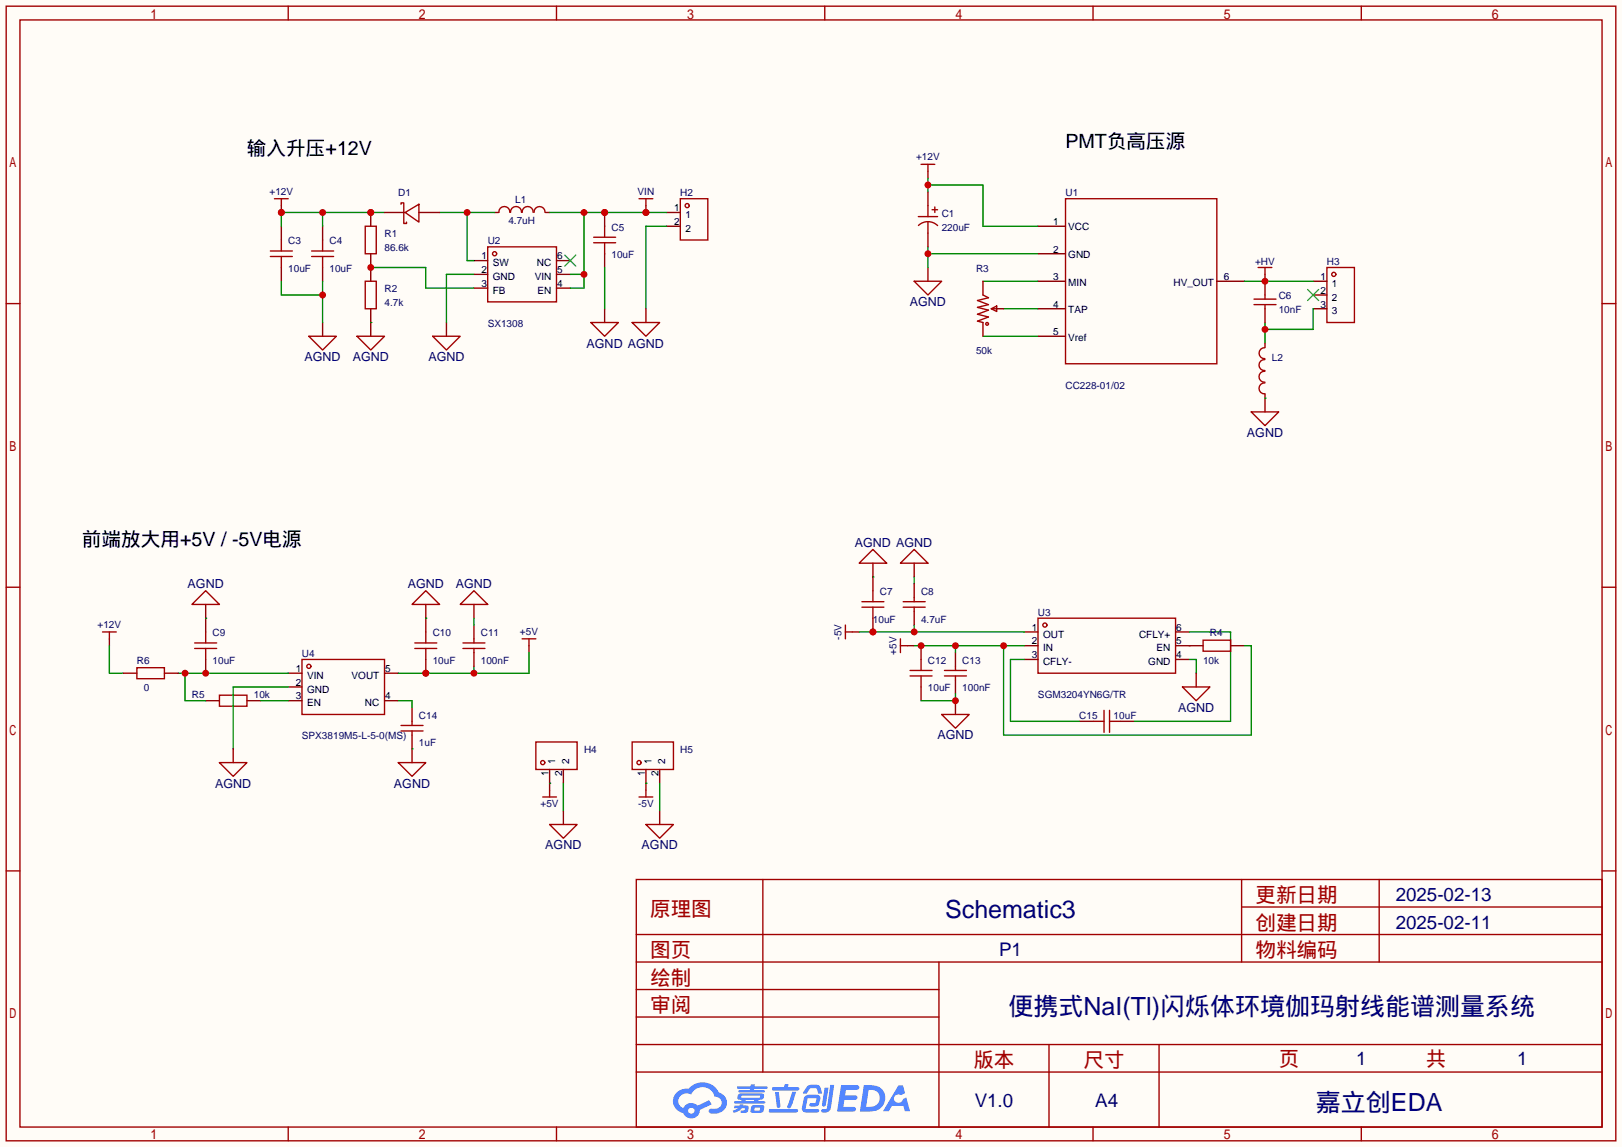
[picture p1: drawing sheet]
<svg xmlns="http://www.w3.org/2000/svg" width="299mm" height="212mm" viewBox="0 0 299 212" stroke-linecap="round" stroke-linejoin="round" font-family="sans-serif">
<path d="M0 0h299.5v211.8h-299.5z" fill="#fffcf7"/>
<g fill="none" stroke="#a10000" stroke-width=".25">
<path d="M1.1 1.1h297.2v209.6h-297.2zM3.7 3.7h292.1v204.5h-292.1zM53.2 1.1v2.6M102.7 1.1v2.6M152.3 1.1v2.6M201.8 1.1v2.6M251.3 1.1v2.6M1.1 56.1h2.6M295.8 56.1h2.5M1.1 108.5h2.6M295.8 108.5h2.5M1.1 160.8h2.6"/>
<path d="M117.5 162.4h178.3v45.8h-178.3zM117.5 177.7h178.3M117.5 172.6h178.3M140.8 162.4v35.6M173.4 177.7v30.5M229.2 162.4v15.3M229.2 167.5h66.6M254.6 162.4v15.3M295.8 160.8h2.5M117.5 182.8h55.9M117.5 198h178.3M117.5 192.9h178.3"/>
<path d="M117.5 187.8h55.9M193.7 192.9v15.3M214 192.9v15.3M53.2 208.2v2.5M102.7 208.2v2.5M152.3 208.2v2.5M201.8 208.2v2.5M251.3 208.2v2.5"/>
</g>
<g fill="#5487ff">
<path d="M155.3 200.4h2.1a.97 .97 0 0 1 1.3 .4 .53 .53 0 0 1-.7 .5h-1.8l-.2 1h1.9a.43 .43 0 0 1 .4 .5 .43 .43 0 0 1-.5 .3h-1.9l-.2 1.3h1.7a.45 .45 0 0 1 .6 .2 .45 .45 0 0 1-.2 .6l-3.2 .1z"/>
<path d="M165.9 200.5h.8l.4 1.4-.7 .4a.82 .82 0 0 0-1.2 .1 .82 .82 0 0 0 .1 1.1 .82 .82 0 0 0 1.2 0l.2-.5 .6-.3 .7 2.5h-.9l-.3-1h-2.1l-.6 1h-1.1z"/>
<path d="M152.2 200.9h.8l-.5 3.2a.36 .36 0 0 1-.4 .3 .36 .36 0 0 1-.3-.4z"/>
<path d="M153.3 200.4h.7l-.6 4.3a1.13 1.13 0 0 1-1.8 .6l.2-.4 .7-.1 .2-.2z"/>
<path d="M149 200.7l.6-.4h1a.77 .77 0 0 1 .9 .6l.3 .9-.2 .2h-.5l-.4-1h-.9a1.3 1.3 0 0 0-.8 .9l-.6 .1-.2-.2z"/>
<path d="M148.6 202.5l.5-.3h1.7a.66 .66 0 0 1 .6 .9l-.1 .4a.81 .81 0 0 1-.9 .9h-.7a.32 .32 0 0 1-.3-.4 .32 .32 0 0 1 .4-.3h.7l.3-.9-1.7 .1-.3 1.9h2.1a.32 .32 0 0 1 .4 .4 .32 .32 0 0 1-.4 .3l-2.3-.1-.5-.3v-.5z"/>
<path d="M142 204.8h5a.33 .33 0 0 1 .3 .4 .33 .33 0 0 1-.3 .3h-4.9l-.2-.2z"/>
<path d="M146.3 201.6h.7l-1 2.9a.36 .36 0 0 1-.4 .2 .36 .36 0 0 1-.3-.3z"/>
<path d="M143.1 201.7h.7l.3 2.6a.34 .34 0 0 1-.3 .3 .34 .34 0 0 1-.4-.2z"/>
<path d="M142.6 200.8h2.2l.1-.4 .1-.2h.6l-.1 .6h1.8a.32 .32 0 0 1 .3 .3 .32 .32 0 0 1-.4 .3h-4.5l-.1-.1z"/>
<path d="M135.6 204.2h.9l.1-.2 .7-.1-.1 .3h.9a.82 .82 0 0 1-.6 1.3h-.7v-.4l.7-.1v-.3h-.5l-.5 .4-1 .4-.2-.4 1-.4h-.8z"/>
<path d="M136.1 200.6h2.5v-.3h.8l-.1 .3h2.2l.2 .3-.2 .2h-2.3v.3h1.8l.2 .2-.2 .2h-4.5l-.2-.2 .1-.2h2l.1-.3h-2.3l-.1-.2z"/>
<path d="M159.5 200.4l-.7 4.9h1.6a2.47 2.47 0 0 0 2.9-1.7 2.47 2.47 0 0 0-1.4-3zM160.4 201.3a1.61 1.61 0 0 1 2 1.4 1.61 1.61 0 0 1-1.8 1.7h-.7z"/>
<path d="M136.3 202.2a.55 .55 0 0 0-.2 .7 .55 .55 0 0 0 .7 .2l.1 .3h-1.3v.4h5.5l.2-.2-.2-.2h-1.2l.2-.3a.7 .7 0 0 0 .8-.2 .7 .7 0 0 0 0-.9h-4.1zM136.9 202.4h3.3l.2 .1-.2 .2h-3.2l-.2-.1zM137.6 203.1h1.7l-.2 .3h-1.4z"/>
<path d="M138.8 204.3a1.05 1.05 0 0 0-.1 1.2 2.91 2.91 0 0 0 2.2-.2 .98 .98 0 0 0 0-1.2h-1.6zM139.4 204.6l.8-.1 .1 .1v.3l-.2 .2h-.8z"/>
<path d="M125 201.7a2.23 2.23 0 0 0-.7 2.3 2.23 2.23 0 0 0 1.8 1.6 1.58 1.58 0 0 0 1.8 .9 1.58 1.58 0 0 0 1.3-1.5l2.2-1-.5-.8-2.1 1a1.65 1.65 0 0 0-2.6 .5 1.45 1.45 0 0 1-.8-2 1.45 1.45 0 0 1 2-.7l.2 .1a2.3 2.3 0 0 1 2.3-1.3 2.3 2.3 0 0 1 2.1 1.7 1.12 1.12 0 0 1 1.2 1.1 1.12 1.12 0 0 1-1.1 1.2h-.7a.45 .45 0 0 0-.6 .3 .45 .45 0 0 0 .5 .6 2.26 2.26 0 0 0 2.9-2.5 2.04 2.04 0 0 0-1.5-1.4 3.3 3.3 0 0 0-5.5-.7l-1.2 .1zM127.1 205.2a.57 .57 0 0 1 1.1 0 .57 .57 0 0 1-1.1 0z"/>
</g>
<path d="M170.1 30.4h2.5M171.3 30.4v1.2M196.7 36.7h28v30.5h-28z" fill="none" stroke="#a10000" stroke-width=".25"/>
<path d="M171.3 31.6v1.3M191.6 41.8h5.1M191.6 46.9h5.1M191.6 51.9h5.1M191.6 57h5.1M224.7 51.9h5M191.6 62.1h5.1" fill="none" stroke="#870000" stroke-width=".25"/>
<path d="M171.3 34.2h10.2v7.6h10.1M171.3 32.9v2.5" fill="none" stroke="#008700" stroke-width=".25"/>
<circle cx="171.3" cy="34.2" r=".63" fill="#c00"/>
<path d="M171.3 49.4v2.5" fill="none" stroke="#870000" stroke-width=".25"/>
<path d="M168.8 51.9h5.1l-2.6 2.6z" fill="none" stroke="#a10000" stroke-width=".25"/>
<path d="M171.3 46.9h20.3M171.3 45.6v3.8" fill="none" stroke="#008700" stroke-width=".25"/>
<circle cx="171.3" cy="46.9" r=".63" fill="#c00"/>
<g fill="none" stroke="#a10000" stroke-width=".25">
<path d="M171.3 38v2M172.1 38.7h1M172.6 38.2v1M169.5 40h3.6M169.6 41.6a2.54 2.54 0 0 1 3.5 .1M171.3 41v2.1M245 49.4h5.1v10.2h-5.1z"/>
<circle cx="246.3" cy="50.7" r=".38"/>
</g>
<path d="M171.3 35.4v2.6M171.3 43.1v2.5M242.4 51.9h2.6M242.4 54.5h2.6M242.4 57h2.6" fill="none" stroke="#870000" stroke-width=".25"/>
<path d="M181.5 51.9h10.1M185.3 57h6.3M233.6 59.6v3.8M242.4 57v3.8h-8.8M181.5 62.1h10.1" fill="none" stroke="#008700" stroke-width=".25"/>
<path d="M241.4 53.5l2.1 2M243.5 53.5l-2.1 2" fill="none" stroke="#3c3" stroke-width=".25"/>
<circle cx="233.6" cy="60.8" r=".63" fill="#c00"/>
<g fill="none" stroke="#a10000" stroke-width=".25">
<path d="M92.1 39.2a1.01 1.01 0 0 1 1-1.1 1.01 1.01 0 0 1 1 1.1M94.3 39.2a1.01 1.01 0 0 1 1-1.1 1.01 1.01 0 0 1 1 1.1M96.4 39.2a1.01 1.01 0 0 1 1-1.1 1.01 1.01 0 0 1 1 1.1M98.6 39.2a1.01 1.01 0 0 1 1-1 1.01 1.01 0 0 1 1 1M90 45.6h12.7v10.2h-12.7z"/>
<circle cx="91.3" cy="46.9" r=".38"/>
</g>
<path d="M91.3 39.2h.8M100.7 39.2h.8M87.5 48.1h2.5M87.5 50.7h2.5M87.5 53.2h2.5M102.7 48.1h2.6M102.7 50.7h2.6M102.7 53.2h2.6" fill="none" stroke="#870000" stroke-width=".25"/>
<path d="M104.3 47.1l2 2M106.3 47.1l-2 2" fill="none" stroke="#3c3" stroke-width=".25"/>
<path d="M81.2 39.2h10.1M86.2 39.2v8.9h1.3" fill="none" stroke="#008700" stroke-width=".25"/>
<circle cx="86.2" cy="39.2" r=".63" fill="#c00"/>
<g fill="none" stroke="#a10000" stroke-width=".25">
<path d="M125.6 36.7h5.1v7.6h-5.1z"/>
<circle cx="126.9" cy="38" r=".38"/>
</g>
<path d="M123.1 39.2h2.5M123.1 41.8h2.5" fill="none" stroke="#870000" stroke-width=".25"/>
<path d="M101.5 39.2h21.6M107.8 39.2v14h-2.5M105.3 50.7h2.5" fill="none" stroke="#008700" stroke-width=".25"/>
<g fill="#c00">
<circle cx="107.8" cy="39.2" r=".63"/>
<circle cx="107.8" cy="50.7" r=".63"/>
<circle cx="111.6" cy="39.2" r=".63"/>
<circle cx="119.3" cy="39.2" r=".63"/>
</g>
<path d="M123.1 41.8h-3.8v15.2" fill="none" stroke="#008700" stroke-width=".25"/>
<path d="M119.3 38v1.2M119.3 57v2.6" fill="none" stroke="#870000" stroke-width=".25"/>
<path d="M116.7 59.6h5.1l-2.5 2.5z" fill="none" stroke="#a10000" stroke-width=".25"/>
<circle cx="119.3" cy="39.2" r=".63" fill="#c00"/>
<path d="M118 36.7h2.5M119.3 36.7v1.3M109.6 44.8h4.1M109.6 43.8h4.1M111.6 41.8v2" fill="none" stroke="#a10000" stroke-width=".25"/>
<path d="M111.6 39.2v2.6M111.6 46.9v2.5" fill="none" stroke="#870000" stroke-width=".25"/>
<circle cx="111.6" cy="39.2" r=".63" fill="#c00"/>
<path d="M49.9 47.4h4.1M49.9 46.4h4.1M51.9 44.3v2.1M51.9 47.4v2M57.5 47.4h4.1M57.5 46.4h4.1M59.6 44.3v2.1M59.6 47.4v2M109.1 59.6h5.1l-2.6 2.5zM111.6 44.8v2.1M79.9 62.1h5.1l-2.6 2.5z" fill="none" stroke="#a10000" stroke-width=".25"/>
<path d="M51.9 41.8v2.5M51.9 49.4v2.5M59.6 41.8v2.5M59.6 49.4v2.5M82.4 59.6v2.5M111.6 57v2.6" fill="none" stroke="#870000" stroke-width=".25"/>
<path d="M59.6 39.2v2.6M71 39.2h-19.1v2.6M87.5 50.7h-5.1v8.9M111.6 49.4v7.6" fill="none" stroke="#008700" stroke-width=".25"/>
<g fill="#c00">
<circle cx="51.9" cy="39.2" r=".63"/>
<circle cx="59.6" cy="39.2" r=".63"/>
<circle cx="68.5" cy="39.2" r=".63"/>
</g>
<path d="M59.6 59.6v2.5" fill="none" stroke="#870000" stroke-width=".25"/>
<path d="M57 62.1h5.1l-2.5 2.5z" fill="none" stroke="#a10000" stroke-width=".25"/>
<path d="M51.9 51.9v2.6h7.7M59.6 51.9v7.7" fill="none" stroke="#008700" stroke-width=".25"/>
<circle cx="59.6" cy="54.5" r=".63" fill="#c00"/>
<path d="M68.5 39.2v2.6M68.5 49.4v2.5M68.5 57v2.6" fill="none" stroke="#870000" stroke-width=".25"/>
<path d="M67.4 51.9h2.1v5.1h-2.1z" fill="none" stroke="#a10000" stroke-width=".25"/>
<circle cx="68.5" cy="39.2" r=".63" fill="#c00"/>
<path d="M68.5 46.9v2.5" fill="none" stroke="#870000" stroke-width=".25"/>
<path d="M67.4 41.8h2.1v5.1h-2.1z" fill="none" stroke="#a10000" stroke-width=".25"/>
<path d="M68.5 49.4h10.1v3.8h8.9" fill="none" stroke="#008700" stroke-width=".25"/>
<circle cx="68.5" cy="49.4" r=".63" fill="#c00"/>
<path d="M51.9 38v1.2" fill="none" stroke="#870000" stroke-width=".25"/>
<circle cx="51.9" cy="39.2" r=".63" fill="#c00"/>
<path d="M50.7 36.7h2.5M51.9 36.7v1.3M231.5 56.3h4.1M231.5 55.2h4.1M233.6 54.5v.7M233.6 56.3v.7M65.9 62.1h5.1l-2.5 2.5z" fill="none" stroke="#a10000" stroke-width=".25"/>
<path d="M68.5 59.6v2.5M233.6 50.7v3.8M233.6 57v2.6" fill="none" stroke="#870000" stroke-width=".25"/>
<path d="M229.7 51.9h12.7" fill="none" stroke="#008700" stroke-width=".25"/>
<circle cx="233.6" cy="51.9" r=".63" fill="#c00"/>
<g fill="none" stroke="#a10000" stroke-width=".25">
<path d="M181.5 54.5l1 .5-2 .5 2 .8-2 .5 2 .5-2 .7 2 .5-2 .8 1 .3M183 57l1-.5v1zM183 57h1M232.3 49.4h2.5M233.6 49.4v1.3M231 76.1h5.1l-2.5 2.5zM233.5 68.6a1.01 1.01 0 0 0-1.1 1 1.01 1.01 0 0 0 1.1 1M233.5 66.4a1.01 1.01 0 0 0-1.1 1 1.01 1.01 0 0 0 1.1 1M233.5 64.2a1.01 1.01 0 0 0-1 1 1.01 1.01 0 0 0 1 1M233.5 70.7a1.01 1.01 0 0 0-1.1 1 1.01 1.01 0 0 0 1.1 1M156.1 115.4v2.6M156.1 116.7h1.3"/>
<path d="M166.2 118v2.5M166.2 119.3h1.3M191.6 114.2h25.4v10.1h-25.4zM168 124.8h4.1M168 123.8h4.1M170.1 121.8v2M170.1 124.8v2.1M174.4 124.8h4M174.4 123.8h4M176.4 123.1v.7M176.4 124.8v.8M201.8 133.2h2"/>
<path d="M203.8 131.2v4.1M204.9 133.2h2M204.9 131.2v4.1"/>
<circle cx="182.2" cy="59.8" r=".25"/>
<circle cx="192.9" cy="115.4" r=".38"/>
</g>
<g fill="none" stroke="#870000" stroke-width=".25">
<path d="M181.5 51.9v2.6M181.5 59.6v2.5M184 57h1.3M233.6 63.4v.7M233.6 72.8v3.3M157.4 116.7h1.2M167.5 119.3h1.3M170.1 119.3v2.5M189.1 116.7h2.5M189.1 119.3h2.5M217 116.7h2.6M217 119.3h2.6"/>
<path d="M170.1 126.9v2.5M176.4 120.5v2.6M176.4 125.6v2.5M189.1 121.8h2.5M199.3 133.2h2.5M206.9 133.2h2.5M217 121.8h2.6"/>
</g>
<path d="M233.6 73.5h.1M158.6 116.7h30.5M168.8 115.4v1.3M219.6 116.7h7.6v16.5h-17.8M176.4 128.1v1.3h-6.3M189.1 121.8h-2.5v11.4h12.7M219.6 121.8h1.3v2.5" fill="none" stroke="#008700" stroke-width=".25"/>
<g fill="#c00">
<circle cx="168.8" cy="116.7" r=".63"/>
<circle cx="161.2" cy="116.7" r=".63"/>
</g>
<path d="M168.8 106.6v1.2M168.8 119.3h20.3M176.4 119.3v1.2M185.3 119.3v16.5h45.7v-16.5h-1.3M219.6 119.3h.1" fill="none" stroke="#008700" stroke-width=".25"/>
<path d="M222.1 118.2h5.1v2.1h-5.1z" fill="none" stroke="#a10000" stroke-width=".25"/>
<path d="M219.6 119.3h2.5M227.2 119.3h2.5" fill="none" stroke="#870000" stroke-width=".25"/>
<g fill="#c00">
<circle cx="185.3" cy="119.3" r=".63"/>
<circle cx="176.4" cy="119.3" r=".63"/>
<circle cx="170.1" cy="119.3" r=".63"/>
</g>
<path d="M159.1 112.1h4.1" fill="none" stroke="#a10000" stroke-width=".25"/>
<path d="M161.2 114.2v2.5" fill="none" stroke="#870000" stroke-width=".25"/>
<circle cx="161.2" cy="116.7" r=".63" fill="#c00"/>
<path d="M158.6 104l2.6-2.5 2.5 2.5zM159.1 111.1h4.1M161.2 109.1v2M161.2 112.1v2.1M166.2 104l2.6-2.5 2.5 2.5z" fill="none" stroke="#a10000" stroke-width=".25"/>
<path d="M161.2 104v5.1M168.8 104v2.6M176.4 129.4v2.6" fill="none" stroke="#870000" stroke-width=".25"/>
<path d="M161.2 106.6h.1" fill="none" stroke="#008700" stroke-width=".25"/>
<circle cx="176.4" cy="129.4" r=".63" fill="#c00"/>
<g fill="none" stroke="#a10000" stroke-width=".25">
<path d="M96.4 118h2.5M97.7 118v1.3M55.8 121.8h15.2v10.2h-15.2zM173.9 132h5l-2.5 2.5z"/>
<circle cx="57" cy="123.1" r=".38"/>
</g>
<path d="M97.7 119.3v1.2M53.2 124.3h2.6M53.2 126.9h2.6M53.2 129.4h2.6M71 124.3h2.5M71 129.4h2.5" fill="none" stroke="#870000" stroke-width=".25"/>
<path d="M87.5 123.1v1.2M97.7 120.5v3.8h-24.2" fill="none" stroke="#008700" stroke-width=".25"/>
<g fill="#c00">
<circle cx="87.5" cy="124.3" r=".63"/>
<circle cx="78.6" cy="124.3" r=".63"/>
</g>
<path d="M20.2 118v1.3M38 111.6v5.1M78.6 114.2v2.5M38 129.4h2.5M38 121.8v2.5M43.1 138.3v2.5M45.6 129.4h2.5M76.1 130.7v2.5M76.1 135.8v5M78.6 121.8v2.5" fill="none" stroke="#870000" stroke-width=".25"/>
<g fill="none" stroke="#a10000" stroke-width=".25">
<path d="M18.9 116.7h2.6M20.2 116.7v1.3M35.4 111.6l2.6-2.5 2.5 2.5zM35.9 118.7h4.1M35.9 119.8h4.1M38 116.7v2M38 119.8v2M76.6 118.7h4M76.6 119.8h4M78.6 119.8v2M40.5 128.4h5.1v2h-5.1zM74 135h4.1"/>
<path d="M74 134h4.1M76.1 133.2v.8M76.1 135v.8M40.5 140.8h5.1l-2.5 2.6zM73.5 140.8h5.1l-2.5 2.6z"/>
</g>
<path d="M38 114.2h.1M48.1 129.4h5.1M53.2 126.9h-10.1v11.4M73.5 129.4h2.6v1.3M76.1 138.3h.1" fill="none" stroke="#008700" stroke-width=".25"/>
<circle cx="78.6" cy="124.3" r=".63" fill="#c00"/>
<g fill="none" stroke="#a10000" stroke-width=".25">
<path d="M74 37.7v-.2h.5v3.8h.6v-.3M74.8 39.2l2.5-1.5v3.3zM76.1 111.6l2.5-2.5 2.6 2.5zM78.6 116.7v2M85 111.6l2.5-2.5 2.5 2.5zM85.5 119.8h4M85.5 118.7h4M87.5 118v.7M87.5 119.8v.7M166.8 112.1h4M166.8 111.1h4M168.8 110.4v.7"/>
<path d="M168.8 112.1v.8M98.9 137h7.7v5.1h-7.7zM116.7 137h7.6v5.1h-7.6zM218.3 126.9h5.1l-2.5 2.5zM100.2 147.2h2.5M101.5 152.3h5.1l-2.6 2.5zM101.5 145.9v1.3M118 147.2h2.5M119.3 152.3h5l-2.5 2.5zM119.3 145.9v1.3"/>
<circle cx="100.2" cy="140.8" r=".38"/>
<circle cx="118" cy="140.8" r=".38"/>
</g>
<g fill="none" stroke="#870000" stroke-width=".25">
<path d="M71 39.2h3.8M77.3 39.2h3.9M78.6 111.6v2.6M87.5 111.6v2.6M87.5 115.4v2.6M168.8 107.8v2.6M168.8 112.9v2.5M87.5 120.5v2.6M220.9 124.3v2.6M101.5 142.1v3.8M104 142.1v2.6M104 149.7v2.6"/>
<path d="M119.3 142.1v3.8M121.8 142.1v2.6M121.8 149.7v2.6"/>
</g>
<path d="M68.5 59.6h.1M78.6 114.2h.1M87.5 114.2v1.2M32.9 124.3h20.3M34.2 124.3v5.1h3.8M101.5 144.7h.1M104 144.7v5M119.3 144.7h.1M121.8 144.7v5" fill="none" stroke="#008700" stroke-width=".25"/>
<g fill="#c00">
<circle cx="38" cy="124.3" r=".63"/>
<circle cx="34.2" cy="124.3" r=".63"/>
</g>
<path d="M20.2 119.3v5h2.5" fill="none" stroke="#008700" stroke-width=".25"/>
<path d="M22.7 124.3h2.6M30.4 124.3h2.5" fill="none" stroke="#870000" stroke-width=".25"/>
<path d="M25.3 123.3h5.1v2h-5.1z" fill="none" stroke="#a10000" stroke-width=".25"/>
<g font-size="4.6" fill="#000080">
<text x="174.5" y="169.6">Schematic3</text>
<text x="186.2" y="187.4">便携式NaI(Tl)闪烁体环境伽玛射线能谱测量系统</text>
<text x="243" y="205.2">嘉立创EDA</text>
</g>
<g font-size="3.8" fill="#a00000">
<text x="231.8" y="166.6">更新日期</text>
<text x="120" y="169.2">原理图</text>
<text x="231.8" y="171.7">创建日期</text>
<text x="120" y="176.8">图页</text>
<text x="231.8" y="176.8">物料编码</text>
<text x="120" y="181.9">绘制</text>
<text x="120" y="186.9">审阅</text>
<text x="179.7" y="197.1">版本</text>
<text x="200" y="197.1">尺寸</text>
<text x="236.1" y="196.8">页</text>
<text x="263.3" y="196.8">共</text>
</g>
<g font-size="3.6">
<text x="45.6" y="28.5">输入升压+12V</text>
<text x="196.7" y="27.3">PMT负高压源</text>
<text x="15.1" y="100.9">前端放大用+5V / -5V电源</text>
</g>
<g font-size="3.5" fill="#000080">
<text x="257.7" y="166.4">2025-02-13</text>
<text x="257.7" y="171.5">2025-02-11</text>
<text x="184.4" y="176.6">P1</text>
<text x="250.4" y="196.6">1</text>
<text x="280.1" y="196.6">1</text>
<text x="180" y="204.5">V1.0</text>
<text x="202.2" y="204.5">A4</text>
</g>
<g font-size="2.3" fill="#000080">
<text x="168" y="56.6">AGND</text>
<text x="108.3" y="64.2">AGND AGND</text>
<text x="56.2" y="66.7">AGND</text>
<text x="65.1" y="66.7">AGND</text>
<text x="79.1" y="66.7">AGND</text>
<text x="230.2" y="80.7">AGND</text>
<text x="157.8" y="101">AGND AGND</text>
<text x="34.6" y="108.6">AGND</text>
<text x="75.3" y="108.6">AGND</text>
<text x="84.2" y="108.6">AGND</text>
<text x="217.5" y="131.5">AGND</text>
<text x="173.1" y="136.6">AGND</text>
<text x="39.7" y="145.5">AGND</text>
<text x="72.7" y="145.5">AGND</text>
<text x="100.7" y="156.9">AGND</text>
<text x="118.5" y="156.9">AGND</text>
</g>
<g font-size="1.8" fill="#000080">
<text x="169.1" y="29.6">+12V</text>
<text x="49.8" y="36">+12V</text>
<text x="117.7" y="36">VIN</text>
<text x="73.5" y="36.2">D1</text>
<text x="93.9" y="41.3">4.7uH</text>
<text x="95.1" y="37.5">L1</text>
<text x="125.6" y="36.2">H2</text>
<text x="173.9" y="40.1">C1</text>
<text x="196.7" y="36.2">U1</text>
<text x="53.2" y="45.1">C3</text>
<text x="60.8" y="45.1">C4</text>
<text x="71" y="43.9">R1</text>
<text x="71" y="46.4">86.6k</text>
<text x="90" y="45.1">U2</text>
<text x="112.9" y="42.6">C5</text>
<text x="112.9" y="47.7">10uF</text>
<text x="173.9" y="42.6">220uF</text>
<text x="53.2" y="50.2">10uF</text>
<text x="60.8" y="50.2">10uF</text>
<text x="180.2" y="50.2">R3</text>
<text x="231.7" y="48.9">+HV</text>
<text x="245" y="48.9">H3</text>
<text x="71" y="54">R2</text>
<text x="71" y="56.6">4.7k</text>
<text x="236.1" y="55.3">C6</text>
<text x="236.1" y="57.8">10nF</text>
<text x="90" y="60.4">SX1308</text>
<text x="180.2" y="65.5">50k</text>
<text x="196.7" y="71.8">CC228-01/02</text>
<text x="234.8" y="66.7">L2</text>
<text x="162.4" y="109.9">C7</text>
<text x="170.1" y="109.9">C8</text>
<text x="191.6" y="113.7">U3</text>
<text x="18" y="116">+12V</text>
<text x="39.2" y="117.5">C9</text>
<text x="79.9" y="117.5">C10</text>
<text x="88.8" y="117.5">C11</text>
<text x="96" y="117.3">+5V</text>
<text x="155.4" y="118.1" transform="rotate(-90 155.4 118.1)">-5V</text>
<text x="161.2" y="115">10uF</text>
<text x="170.1" y="115">4.7uF</text>
<text x="223.4" y="117.5">R4</text>
<text x="25.3" y="122.6">R6</text>
<text x="39.2" y="122.6">10uF</text>
<text x="55.8" y="121.3">U4</text>
<text x="79.9" y="122.6">10uF</text>
<text x="88.8" y="122.6">100nF</text>
<text x="165.5" y="120.9" transform="rotate(-90 165.5 120.9)">+5V</text>
<text x="171.3" y="122.6">C12</text>
<text x="177.7" y="122.6">C13</text>
<text x="222.1" y="122.6">10k</text>
<text x="26.5" y="127.7">0</text>
<text x="35.4" y="129">R5</text>
<text x="46.9" y="129">10k</text>
<text x="171.3" y="127.7">10uF</text>
<text x="177.7" y="127.7">100nF</text>
<text x="191.6" y="129">SGM3204YN6G/TR</text>
<text x="55.8" y="136.6">SPX3819M5-L-5-0(MS)</text>
<text x="77.3" y="132.8">C14</text>
<text x="77.3" y="137.8">1uF</text>
<text x="199.3" y="132.8">C15</text>
<text x="205.6" y="132.8">10uF</text>
<text x="107.8" y="139.1">H4</text>
<text x="125.6" y="139.1">H5</text>
<text x="99.8" y="149">+5V</text>
<text x="117.8" y="149">-5V</text>
</g>
<g font-size="1.8">
<text x="124.4" y="39">1</text>
<text x="124.4" y="41.6">2</text>
<text x="126.5" y="40.3">1</text>
<text x="194.4" y="41.6">1</text>
<text x="88.9" y="47.9">1</text>
<text x="102.9" y="47.9">6</text>
<text x="126.5" y="42.8">2</text>
<text x="194.4" y="46.6">2</text>
<text x="197.2" y="42.6">VCC</text>
<text x="197.2" y="47.6">GND</text>
<text x="88.9" y="50.4">2</text>
<text x="88.9" y="53">3</text>
<text x="91" y="49.2">SW</text>
<text x="91" y="51.7">GND</text>
<text x="98.7" y="51.7">VIN</text>
<text x="99.1" y="49.2">NC</text>
<text x="102.9" y="53">4</text>
<text x="102.9" y="50.4">5</text>
<text x="194.4" y="51.7">3</text>
<text x="197.2" y="52.7">MIN</text>
<text x="216.7" y="52.7">HV_OUT</text>
<text x="225.9" y="51.7">6</text>
<text x="243.8" y="51.7">1</text>
<text x="245.9" y="53">1</text>
<text x="91" y="54.3">FB</text>
<text x="99.2" y="54.3">EN</text>
<text x="194.4" y="56.8">4</text>
<text x="197.2" y="57.8">TAP</text>
<text x="243.8" y="54.3">2</text>
<text x="243.8" y="56.8">3</text>
<text x="245.9" y="55.5">2</text>
<text x="245.9" y="58.1">3</text>
<text x="194.4" y="61.9">5</text>
<text x="197.2" y="62.9">Vref</text>
<text x="190.5" y="116.5">1</text>
<text x="190.5" y="119">2</text>
<text x="192.6" y="117.8">OUT</text>
<text x="210.3" y="117.8">CFLY+</text>
<text x="217.2" y="119">5</text>
<text x="217.2" y="116.5">6</text>
<text x="54.6" y="124.1">1</text>
<text x="56.7" y="125.4">VIN</text>
<text x="64.9" y="125.4">VOUT</text>
<text x="71.1" y="124.1">5</text>
<text x="190.5" y="121.6">3</text>
<text x="192.6" y="120.3">IN</text>
<text x="192.6" y="122.8">CFLY-</text>
<text x="212" y="122.8">GND</text>
<text x="213.5" y="120.3">EN</text>
<text x="217.2" y="121.6">4</text>
<text x="54.6" y="126.6">2</text>
<text x="54.6" y="129.2">3</text>
<text x="56.7" y="127.9">GND</text>
<text x="56.7" y="130.5">EN</text>
<text x="67.4" y="130.5">NC</text>
<text x="71.1" y="129.2">4</text>
<text x="101.2" y="143.3" transform="rotate(-90 101.2 143.3)">1</text>
<text x="102.5" y="141.2" transform="rotate(-90 102.5 141.2)">1</text>
<text x="103.8" y="143.3" transform="rotate(-90 103.8 143.3)">2</text>
<text x="105.1" y="141.2" transform="rotate(-90 105.1 141.2)">2</text>
<text x="119" y="143.3" transform="rotate(-90 119 143.3)">1</text>
<text x="120.3" y="141.2" transform="rotate(-90 120.3 141.2)">1</text>
<text x="121.6" y="143.3" transform="rotate(-90 121.6 143.3)">2</text>
<text x="122.8" y="141.2" transform="rotate(-90 122.8 141.2)">2</text>
</g>
</svg>
